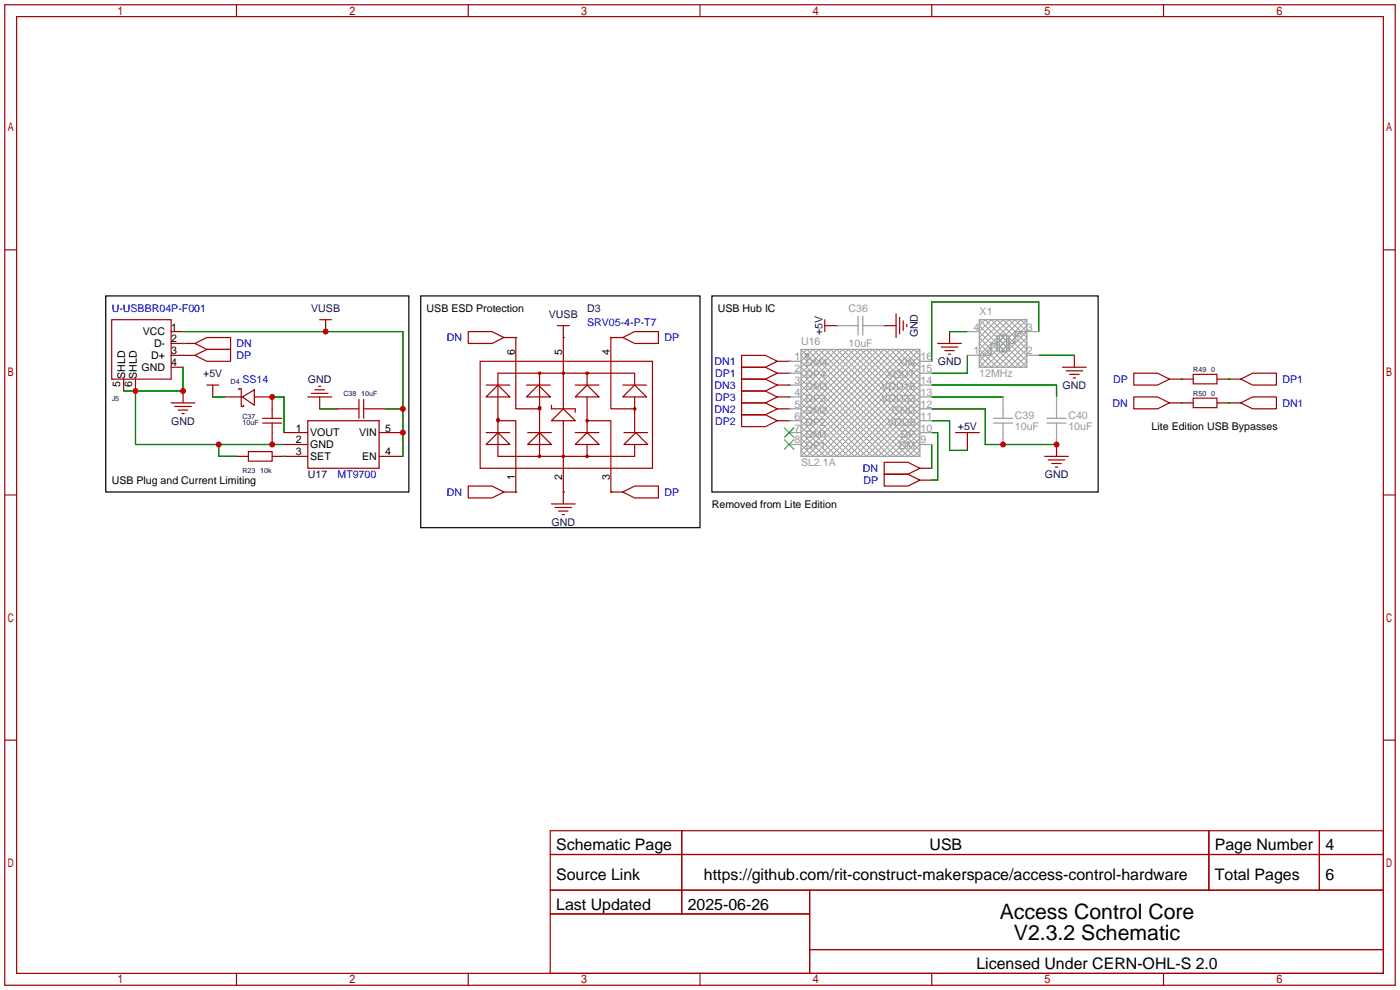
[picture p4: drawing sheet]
<svg xmlns="http://www.w3.org/2000/svg" width="299mm" height="212mm" viewBox="0 0 299 212" stroke-linecap="round" stroke-linejoin="round" font-family="sans-serif">
<g fill="none" stroke="#a10000" stroke-width=".25">
<path d="M1 1h297.2v209.6h-297.2zM3.6 3.6h292.1v204.4h-292.1zM50.5 1v2.6M100.1 1v2.6M149.6 1v2.6M199.1 1v2.6M248.7 1v2.6M1 53.4h2.6M295.7 53.4h2.5M23.9 68.3h12.7v12.7h-12.7zM36.6 70.9h2.5M36.6 73.4h5.1"/>
<path d="M36.6 75.9h5.1M36.6 78.5h2.5M41.7 73.4l2.5-1.3h5.1v2.6h-5.1zM41.7 75.9l2.5-1.2h5.1v2.5h-5.1zM68.3 68.3h2.6M69.6 68.3v2.6M100.1 70.9h5.1l2.5 1.2-2.5 1.3h-5.1zM102.6 77.2h36.8v22.9h-36.8zM107.7 72.1h2.5v15.3h5.1M115.3 79.8v17.7M119.1 69.6h2.6M120.4 69.6v17.8"/>
<path d="M125.5 79.8h10.1v2.5M133.1 72.1h-2.5v15.3h5M133.1 72.1l2.5-1.2h5.1v2.5h-5.1zM158.5 75.9h5.1l2.5 1.3-2.5 1.3h-5.1zM158.5 78.5h5.1l2.5 1.3-2.5 1.2h-5.1zM166.1 79.8h2.6M166.1 77.2h2.6M176.3 69.6h2.5M176.3 68.3v2.6M189 69.6h2.5M191.5 67.1v5M192.3 67.8v3.6"/>
<path d="M193 68.6v2M193.8 69.3v.5M200.4 73.4h5.1M201.2 74.2h3.5M201.9 74.9h2.1M202.7 75.7h.5M202.9 70.9v2.5M227.1 78.5h5.1M227.8 79.2h3.6M229.6 75.9v2.6M242.3 79.8h5.1l2.5 1.2-2.5 1.3h-5.1zM26.4 81v2.6"/>
<path d="M29 81v2.6M36.6 86.1h5.1M37.3 86.9h3.6M38.1 87.6h2M38.9 88.4h.5M39.1 83.6v2.5M44.2 82.3h2.5M45.5 82.3v2.5M48 84.8h3.8M50.5 97.5h2.6M51.1 83.3v-.2h.5v3.8h.5v-.3M51.8 84.8l2.6-1.5v3.3z"/>
<path d="M53.1 96.5h5.1v2.1h-5.1zM54.4 84.8h3.8v4.6M56.1 90.4h4.1M56.1 89.4h4.1M58.2 97.5h7.6M58.2 90.4v4.6M60.7 92.5h5.1M60.7 95h5.1M65.8 89.9h15.2v10.2h-15.2zM65.8 84.8h5.1M66.5 84.1h3.6M67.3 83.3h2"/>
<path d="M68.1 82.5h.5M68.3 84.8v2.6M72.1 87.4h4.6M76.7 85.3v4.1M77.7 87.4h4.6M77.7 85.3v4.1M81 92.5h5.1M81 97.5h5.1M103.9 95l2.5-2.5 2.6 2.5zM103.9 92.5h5.1M103.9 82.3h5.1M106.4 82.3l2.6 2.5h-5.1z"/>
<path d="M106.4 89.9h3.8v15.3h-2.5M112.5 84.8l2.6-2.5 2.5 2.5zM112.5 82.3h5.1M112.8 95l2.5-2.5 2.6 2.5zM112.8 92.5h5.1M117.9 89.9l2.5-2.5 2.5 2.5zM117.9 86.6v.8h5v.7M120.4 89.9v17.8M122.9 95l2.6-2.5 2.5 2.5zM122.9 92.5h5.1M122.9 82.3h5.1M125.5 82.3l2.5 2.5h-5.1z"/>
<path d="M125.5 82.3v-2.5h-19.1v17.7h19.1v-2.5M125.5 89.9h5.1v15.3h2.5M125.5 84.8v7.7M133.1 84.8l2.5-2.5 2.6 2.5zM133.1 82.3h5.1M133.3 95l2.6-2.5 2.5 2.5zM133.3 92.5h5.1M135.6 95v2.5h-10.1M135.6 84.8v7.7M158.5 81h5.1l2.5 1.3-2.5 1.3h-5.1zM158.5 83.6h5.1l2.5 1.2-2.5 1.3h-5.1zM158.5 86.1h5.1l2.5 1.3-2.5 1.2h-5.1z"/>
<path d="M158.5 88.6h5.1l2.5 1.3-2.5 1.3h-5.1zM166.1 82.3h2.6M166.1 87.4h2.6M166.1 84.8h2.6M166.1 89.9h2.6M189 98.8h5.1l2.5 1.3-2.5 1.2h-5.1zM204.2 92.5h5.1M206.8 92.5v3.8M223.3 97.5h5M224 98.3h3.6M224.8 99.1h2M225.6 99.8h.5"/>
<path d="M225.8 95v2.5M228.6 80h2M229.4 80.8h.5M242.3 84.8h5.1l2.5 1.3-2.5 1.3h-5.1zM249.9 86.1h5.1M249.9 81h5.1M255 80h5.1v2h-5.1zM255 85.1h5.1v2h-5.1zM260.1 86.1h5.1M260.1 81h5.1M265.2 81l2.5-1.2h5.1v2.5h-5.1zM265.2 86.1l2.5-1.3h5.1v2.6h-5.1z"/>
<path d="M1 105.8h2.6M100.1 103.9h5.1l2.5 1.3-2.5 1.2h-5.1zM117.9 107.7h5M118.6 108.5h3.6M119.4 109.2h2M120.1 110h.5M133.1 105.2l2.5-1.3h5.1v2.5h-5.1zM189 101.3h5.1l2.5 1.3-2.5 1.3h-5.1zM196.6 102.6h2.5M196.6 100.1h2.5M295.7 105.8h2.5M1 158.2h2.6"/>
<path d="M295.7 158.2h2.5M117.6 177.5h178.1v30.5h-178.1zM145.7 177.5v17.8M258.4 177.5v12.7M282 177.5v12.7M117.6 182.6h178.1M117.6 190.2h178.1M117.6 195.3h55.4M173 190.2v17.8M50.5 208v2.6M100.1 208v2.6M149.6 208v2.6"/>
<path d="M173 202.9h122.7M199.1 208v2.6M248.7 208v2.6"/>
<circle cx="115.3" cy="79.8" r=".25"/>
<circle cx="120.4" cy="79.8" r=".25"/>
<circle cx="125.5" cy="79.8" r=".25"/>
<circle cx="106.4" cy="89.7" r=".25"/>
<circle cx="106.4" cy="89.9" r=".25"/>
<circle cx="115.3" cy="97.5" r=".25"/>
<circle cx="115.3" cy="87.1" r=".25"/>
<circle cx="115.3" cy="87.4" r=".25"/>
<circle cx="120.4" cy="97.5" r=".25"/>
<circle cx="125.5" cy="89.9" r=".25"/>
<circle cx="125.5" cy="97.5" r=".25"/>
<circle cx="135.6" cy="87.4" r=".25"/>
</g>
<g fill="none" stroke="#008700" stroke-width=".25">
<path d="M39.1 73.4h.1M39.1 75.9h.1M39.1 78.5v5.1h-12.7M39.1 70.9h47v26.6M110.2 72.1h.1M120.4 72.1h.1M130.6 72.1h.1M168.7 77.2h.1M168.7 79.8h.1M178.8 69.6h.1M189 69.6h.1M202.9 70.9h3.9"/>
<path d="M206.8 75.9v3.9h-7.7M222 70.9v-6.4h-22.9v12.7M222 75.9h7.6M29 83.6v11.4h31.7M45.5 84.8h2.5M46.7 95v2.5h3.8M58.2 84.8h2.5v7.7M60.7 97.5h.1M68.3 87.4h3.8M82.3 87.4h3.8M168.7 89.9h.1M168.7 87.4h.1"/>
<path d="M168.7 84.8h.1M168.7 82.3h.1M199.1 87.4h11.5v7.6h15.2M199.1 84.8h15.3M199.1 95v5.1M199.1 82.3h26.7v2.5M199.1 89.9h3.8v6.4h3.9M199.1 92.5h1.3v10.1h-1.3M252.5 86.1h.1M252.5 81h.1M262.6 81h.1M262.6 86.1h.1"/>
<path d="M110.2 105.2h.1M120.4 105.2h.1M130.6 105.2h.1"/>
</g>
<path d="M22.6 63.2h64.8v42h-64.8zM89.9 63.2h59.7v49.6h-59.7zM152.1 63.2h82.6v42h-82.6z" fill="none" stroke="#000" stroke-width=".25"/>
<g fill="none" stroke="#999" stroke-width=".21">
<path d="M171.2 75.9l1.3-1.2 22.8 22.8 1.3-1.2-21.6-21.6-3.8 3.8 19 19 6.4-6.3-16.5-16.5-8.9 8.9 14 13.9 11.4-11.4-11.4-11.4-14 13.9 8.9 8.9 16.5-16.5-6.4-6.3-19 19 3.8 3.8 21.6-21.6-1.3-1.2-22.8 22.8-1.3-1.2 21.6-21.6 3.8 3.8-19.1 19-6.3-6.3 16.5-16.5 8.9 8.9-14 13.9-11.4-11.4 11.4-11.4 14 13.9-8.9 8.9-16.5-16.5 6.3-6.3 19.1 19-3.8 3.8zM171.2 74.7l22.9 22.8 2.5-2.5-20.3-20.3-5.1 5.1 17.8 17.7 7.6-7.6-15.2-15.2-10.2 10.1 12.7 12.7 12.7-12.7-10.2-10.1-15.2 15.2 7.6 7.6 17.8-17.7-5.1-5.1-20.3 20.3 2.5 2.5 22.9-22.8M172.6 75.6l.2 .2M172.8 76.1l-.2 .2M209.3 69.6l1.3-1.3 8.9 8.9-1.3 1.3zM209.3 68.3l10.2 10.2M211.8 68.3l7.7 7.6-2.6 2.6-7.6-7.6zM211.8 74.1l-1.8 1.8M211.8 75.4l-.5 .5M212.4 73.4l.2 .2M213.1 68.3l6.4 6.4-3.9 3.8-6.3-6.4zM214.4 68.3l5.1 5.1-5.1 5.1-5.1-5.1z"/>
<path d="M215.6 68.3l3.9 3.8-6.4 6.4-3.8-3.8zM216.6 72.9l.3 .3M216.9 68.3l2.6 2.6-7.7 7.6-2.5-2.6zM216.9 71.4l.8 .8M216.9 72.9l-.5 .5M217.6 70.9l.8 .7M218.2 68.3l1.3 1.3-8.9 8.9-1.3-1.3zM218.9 70.9l.2 .2M219.5 68.3l-10.2 10.2M171.2 97.5l22.9-22.8 2.5 2.5-20.3 20.3-5.1-5 17.8-17.8 7.6 7.6-15.2 15.2-10.2-10.1 12.7-12.7 12.7 12.7-10.2 10.1-15.2-15.2 7.6-7.6 17.8 17.8-5.1 5-20.3-20.3 2.5-2.5 22.9 22.8"/>
</g>
<g fill="none" stroke="#999" stroke-width=".25">
<path d="M168.7 77.2h2.5M168.7 79.8h2.5M171.2 74.7h25.4v22.8h-25.4zM178.8 69.6h4.6M183.4 67.6v4M184.4 69.6h4.6M184.4 67.6v4M196.6 77.2h2.5M196.6 79.8h2.5M206.8 70.9h2.5M209.3 68.3h10.2v10.2h-10.2zM212.9 73.4h-1.1v2.5h-5"/>
<path d="M213.1 71.6v3.6M213.6 71.6h1.5v3.6h-1.5zM215.6 71.6v3.6M219.5 75.9h2.5M222 70.9h-5.1v2.5h-1M168.7 82.3h2.5M168.7 84.8h2.5M168.7 87.4h2.5M168.7 89.9h2.5M168.7 92.5h2.5M168.7 95h2.5M196.6 82.3h2.5"/>
<path d="M196.6 84.8h2.5M196.6 87.4h2.5M196.6 89.9h2.5M196.6 92.5h2.5M196.6 95h2.5M212.3 90.4h4.1M212.3 89.4h4.1M214.4 84.8v4.6M214.4 90.4v4.6M223.8 90.4h4M223.8 89.4h4M225.8 84.8v4.6"/>
<path d="M225.8 90.4v4.6"/>
<circle cx="172.5" cy="75.9" r=".38"/>
</g>
<path d="M167.6 91.4l2.1 2.1M167.6 94l2.1 2M169.7 91.4l-2.1 2.1M169.7 94l-2.1 2" fill="none" stroke="#3c3" stroke-width=".25"/>
<g fill="#c00">
<circle cx="29" cy="83.6" r=".63"/>
<circle cx="39.1" cy="83.6" r=".63"/>
<circle cx="46.7" cy="95" r=".63"/>
<circle cx="58.2" cy="95" r=".63"/>
<circle cx="58.2" cy="84.8" r=".63"/>
<circle cx="86.1" cy="92.5" r=".63"/>
<circle cx="86.1" cy="87.4" r=".63"/>
<circle cx="69.6" cy="70.9" r=".63"/>
<circle cx="214.4" cy="95" r=".63"/>
<circle cx="225.8" cy="95" r=".63"/>
</g>
<g font-size="4.5">
<text x="213.7" y="196.3">Access Control Core</text>
<text x="216.7" y="200.9">V2.3.2 Schematic</text>
</g>
<g font-size="3.4">
<text x="118.9" y="181.7">Schematic Page</text>
<text x="198.7" y="181.7">USB</text>
<text x="259.6" y="181.7">Page Number</text>
<text x="283.3" y="181.7">4</text>
<text x="118.9" y="188.1">Source Link</text>
<text x="150.5" y="188.1">https://github.com/rit-construct-makerspace/access-control-hardware</text>
<text x="259.6" y="188.1">Total Pages</text>
<text x="283.3" y="188.1">6</text>
<text x="118.9" y="194.4">Last Updated</text>
<text x="147" y="194.4">2025-06-26</text>
<text x="208.7" y="207.1">Licensed Under CERN-OHL-S 2.0</text>
</g>
<g font-size="2.3" fill="#00f">
<text x="23.9" y="66.6">U-USBBR04P-F001</text>
<text x="125.5" y="69.6">SRV05-4-P-T7</text>
<text x="50.5" y="74.2">DN</text>
<text x="50.5" y="76.8">DP</text>
<text x="95.5" y="73">DN</text>
<text x="142" y="73">DP</text>
<text x="51.8" y="81.8">SS14</text>
<text x="152.7" y="83.1">DN3</text>
<text x="152.7" y="78">DN1</text>
<text x="152.8" y="80.6">DP1</text>
<text x="237.9" y="81.8">DP</text>
<text x="274.1" y="81.8">DP1</text>
<text x="152.7" y="88.2">DN2</text>
<text x="152.8" y="85.7">DP3</text>
<text x="237.8" y="86.9">DN</text>
<text x="274.1" y="86.9">DN1</text>
<text x="152.8" y="90.7">DP2</text>
<text x="184.4" y="100.9">DN</text>
<text x="72.1" y="102.2">MT9700</text>
<text x="95.5" y="106">DN</text>
<text x="142" y="106">DP</text>
<text x="184.6" y="103.4">DP</text>
</g>
<g font-size="2.3">
<text x="30.5" y="71.7">VCC</text>
<text x="36.6" y="70.6">1</text>
<text x="91.2" y="66.6">USB ESD Protection</text>
<text x="153.4" y="66.6">USB Hub IC</text>
<text x="32.3" y="76.7">D+</text>
<text x="32.9" y="74.2">D-</text>
<text x="36.6" y="73.2">2</text>
<text x="36.6" y="75.7">3</text>
<text x="110" y="75.9" transform="rotate(-90 110 75.9)">6</text>
<text x="120.2" y="75.9" transform="rotate(-90 120.2 75.9)">5</text>
<text x="130.3" y="75.9" transform="rotate(-90 130.3 75.9)">4</text>
<text x="25.7" y="82.8" transform="rotate(-90 25.7 82.8)">5</text>
<text x="26.7" y="81" transform="rotate(-90 26.7 81)">SHLD</text>
<text x="28.2" y="82.8" transform="rotate(-90 28.2 82.8)">6</text>
<text x="29.3" y="81" transform="rotate(-90 29.3 81)">SHLD</text>
<text x="30.3" y="79.3">GND</text>
<text x="36.6" y="78.3">4</text>
<text x="63.3" y="92.2">1</text>
<text x="63.3" y="94.8">2</text>
<text x="66.3" y="93.2">VOUT</text>
<text x="66.3" y="95.8">GND</text>
<text x="76.7" y="93.2">VIN</text>
<text x="82.3" y="92.2">5</text>
<text x="246.1" y="92">Lite Edition USB Bypasses</text>
<text x="63.3" y="97.3">3</text>
<text x="66.3" y="98.3">SET</text>
<text x="77.4" y="98.3">EN</text>
<text x="82.3" y="97.3">4</text>
<text x="23.9" y="103.4">USB Plug and Current Limiting</text>
<text x="110" y="102.6" transform="rotate(-90 110 102.6)">1</text>
<text x="120.2" y="102.6" transform="rotate(-90 120.2 102.6)">2</text>
<text x="130.3" y="102.6" transform="rotate(-90 130.3 102.6)">3</text>
<text x="152.1" y="108.5">Removed from Lite Edition</text>
</g>
<g font-size="2.3" fill="#000080">
<text x="66.5" y="66.6">VUSB</text>
<text x="117.3" y="67.9">VUSB</text>
<text x="125.5" y="66.6">D3</text>
<text x="175.8" y="71.6" transform="rotate(-90 175.8 71.6)">+5V</text>
<text x="196.1" y="72.1" transform="rotate(-90 196.1 72.1)">GND</text>
<text x="43.4" y="80.6">+5V</text>
<text x="65.8" y="81.8">GND</text>
<text x="200.4" y="78">GND</text>
<text x="227.1" y="83.1">GND</text>
<text x="36.6" y="90.7">GND</text>
<text x="204.7" y="92">+5V</text>
<text x="65.8" y="102.2">U17</text>
<text x="223.3" y="102.2">GND</text>
<text x="117.9" y="112.3">GND</text>
</g>
<g font-size="2.3" fill="#999">
<text x="181.4" y="66.6">C36</text>
<text x="208" y="70.6">4</text>
<text x="209.4" y="67.4">X1</text>
<text x="219.5" y="70.6">3</text>
<text x="169.8" y="77">1</text>
<text x="171.2" y="73.7">U16</text>
<text x="181.4" y="74.2">10uF</text>
<text x="196.7" y="77">16</text>
<text x="208" y="75.7">1</text>
<text x="219.5" y="75.7">2</text>
<text x="169.8" y="79.5">2</text>
<text x="169.8" y="82.1">3</text>
<text x="172.1" y="78.3">DM4</text>
<text x="172.1" y="80.8">DP4</text>
<text x="172.1" y="83.3">DM3</text>
<text x="188.3" y="83.3">VDD18</text>
<text x="189.4" y="80.8">XOUT</text>
<text x="191.9" y="78.3">XIN</text>
<text x="196.7" y="82.1">14</text>
<text x="196.7" y="79.5">15</text>
<text x="209.3" y="80.6">12MHz</text>
<text x="169.8" y="84.6">4</text>
<text x="169.8" y="87.2">5</text>
<text x="169.8" y="89.7">6</text>
<text x="172.1" y="85.9">DP3</text>
<text x="172.1" y="88.4">DM2</text>
<text x="188.3" y="85.9">VDD33</text>
<text x="190.6" y="88.4">GND</text>
<text x="196.7" y="89.7">11</text>
<text x="196.7" y="87.2">12</text>
<text x="196.7" y="84.6">13</text>
<text x="216.9" y="89.5">C39</text>
<text x="228.3" y="89.5">C40</text>
<text x="169.8" y="92.2">7</text>
<text x="169.8" y="94.8">8</text>
<text x="172.1" y="91">DP2</text>
<text x="172.1" y="93.5">DM1</text>
<text x="189.6" y="91">VDD5</text>
<text x="192.5" y="93.5">DP</text>
<text x="196.7" y="94.8">9</text>
<text x="196.7" y="92.2">10</text>
<text x="216.9" y="92">10uF</text>
<text x="228.3" y="92">10uF</text>
<text x="171.2" y="99.6">SL2.1A</text>
<text x="172.1" y="96">DP1</text>
<text x="192.1" y="96">DM</text>
</g>
<g font-size="1.5" fill="#000080">
<text x="49.3" y="82">D4</text>
<text x="255" y="79.4">R49</text>
<text x="258.8" y="79.4">0</text>
<text x="23.9" y="85.8">J5</text>
<text x="51.8" y="89.6">C37</text>
<text x="73.4" y="84.5">C38</text>
<text x="77.2" y="84.5">10uF</text>
<text x="255" y="84.5">R50</text>
<text x="258.8" y="84.5">0</text>
<text x="51.8" y="90.9">10uF</text>
<text x="51.8" y="101">R23</text>
<text x="55.6" y="101">10k</text>
</g>
</svg>
